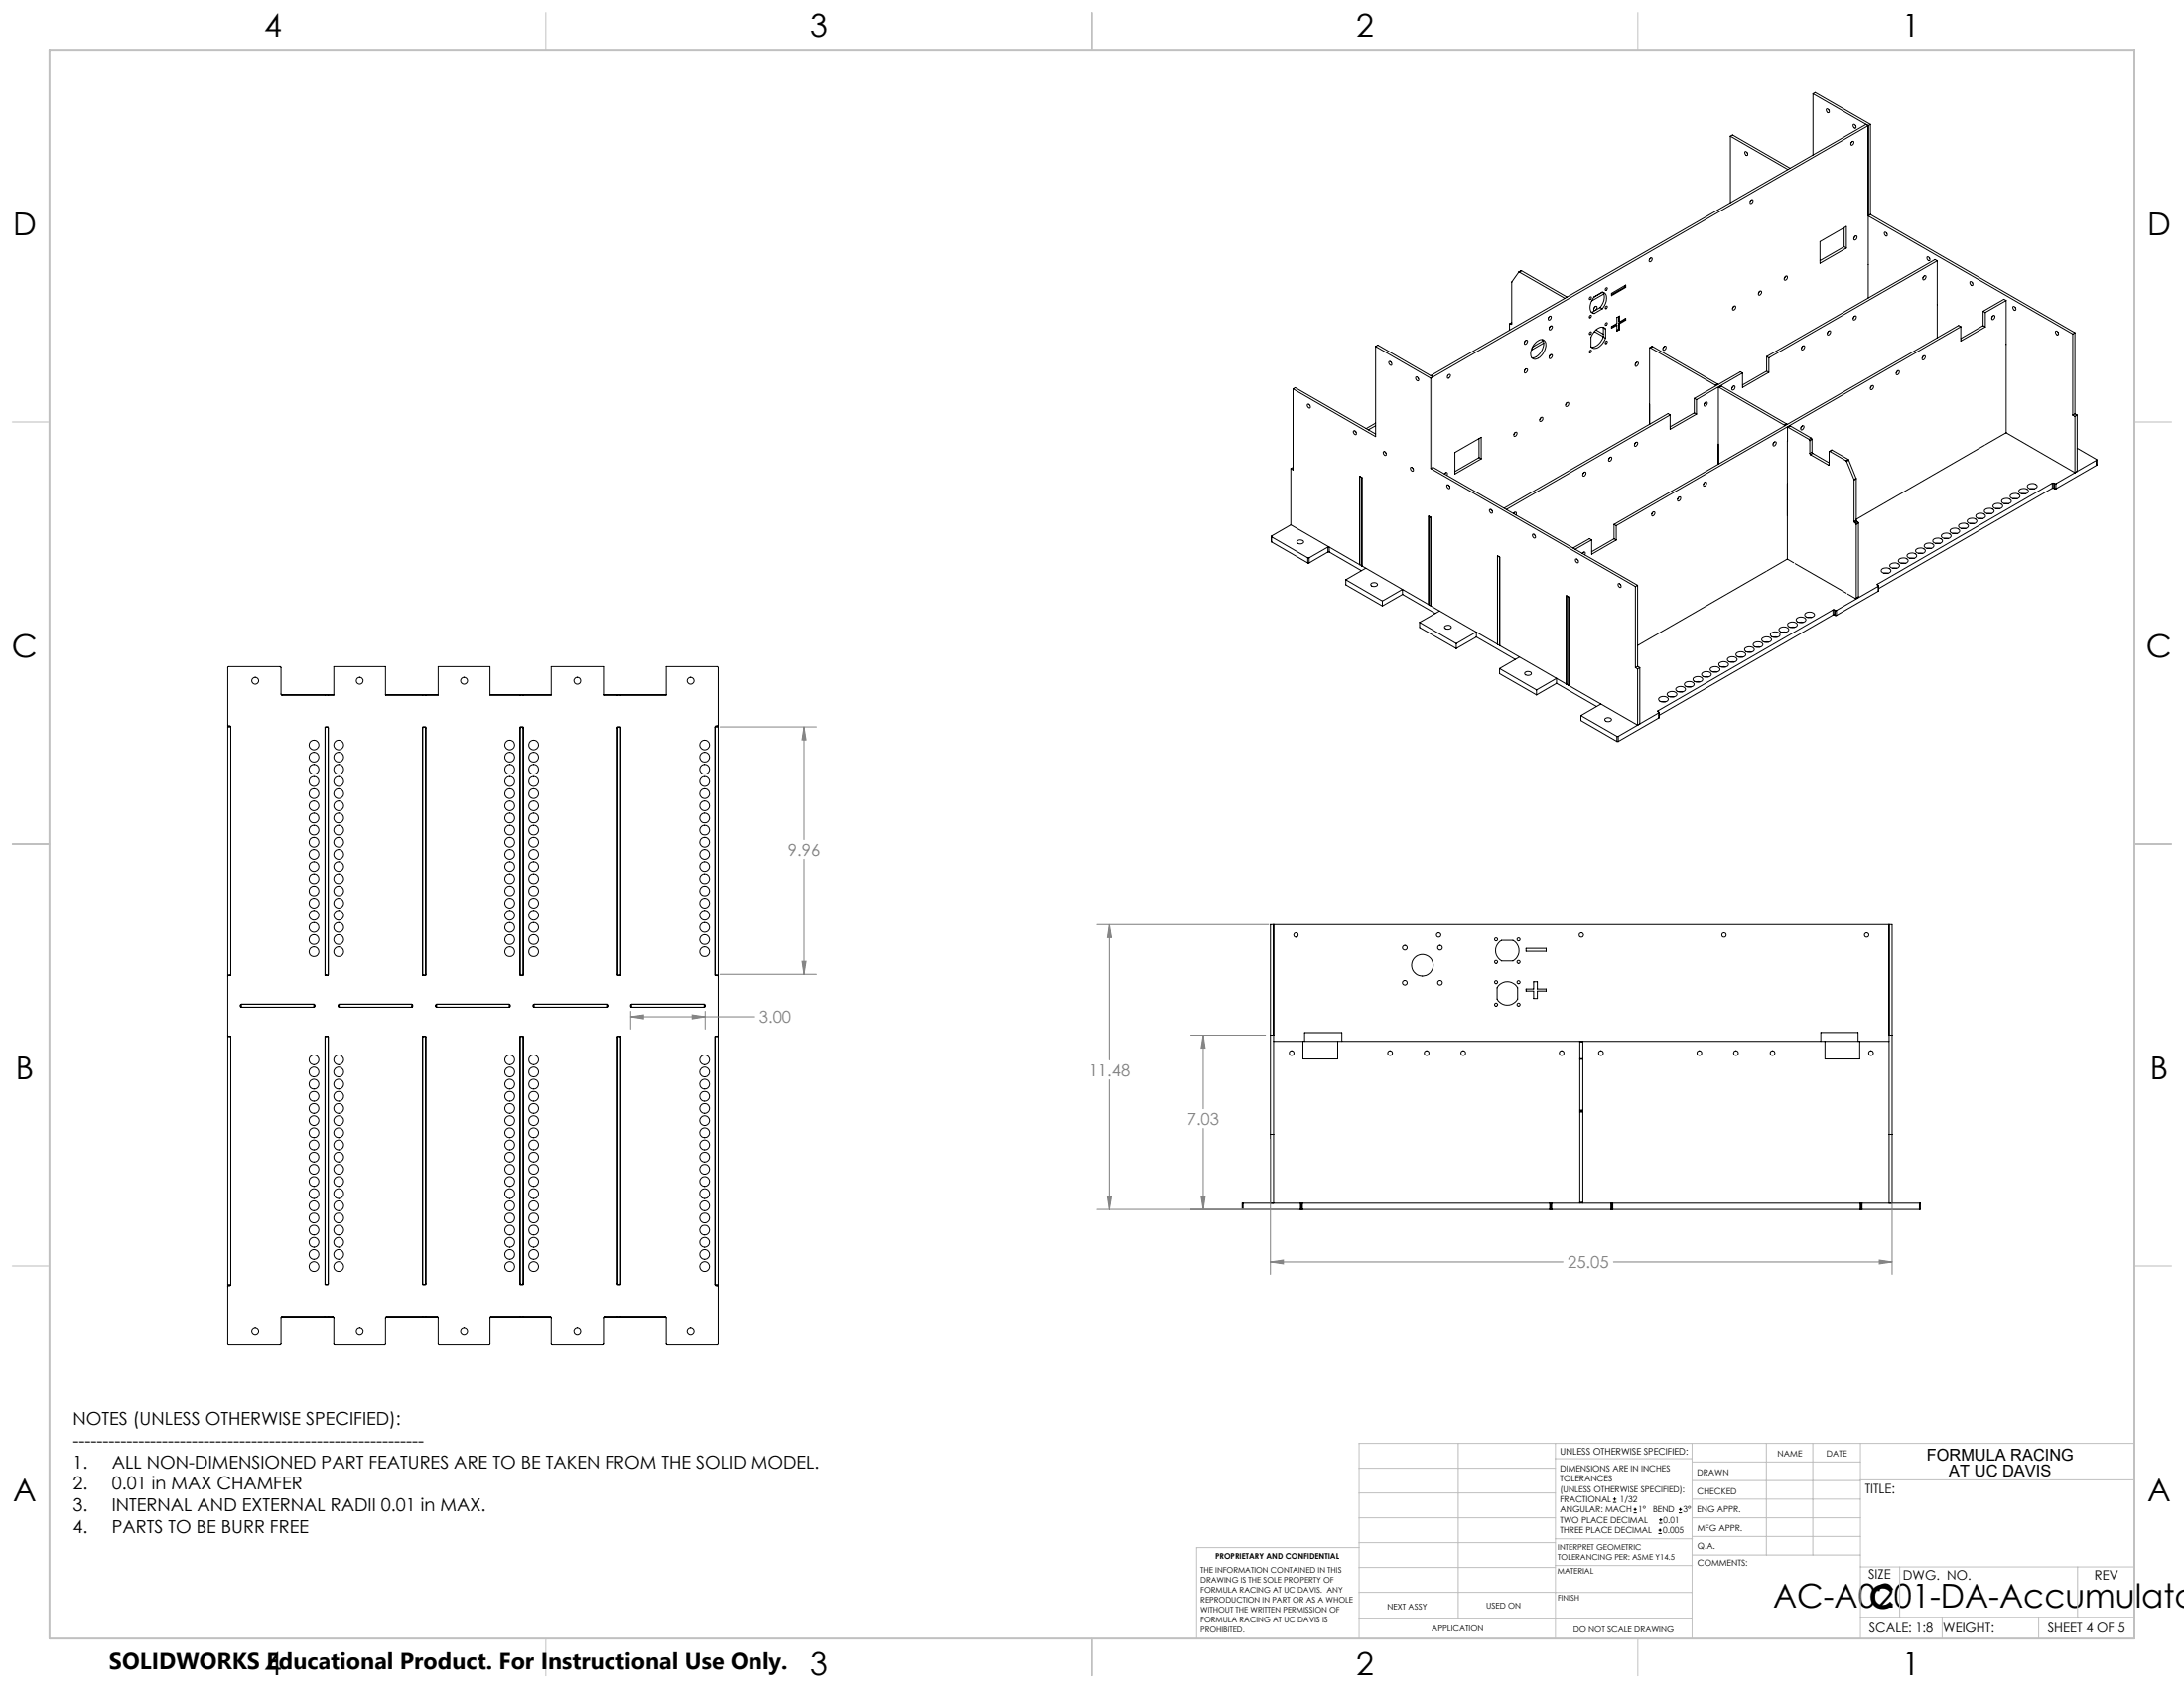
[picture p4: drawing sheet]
<svg xmlns="http://www.w3.org/2000/svg" width="559mm" height="432mm" viewBox="0 0 559 432" stroke-linecap="round" stroke-linejoin="round" font-family="sans-serif">
<g fill="none" stroke="#000" stroke-width=".25">
<path d="M442.7 34.9l14.7 8.5M442.7 34.9v17M442.7 34.9l.6-.4 14.7 8.5M446.5 38.8a.56 .56 0 0 1 .6 .3 .56 .56 0 0 1-.2 .7l-.4-.4zM447 39.1l.1 .1M463.9 24l14.1 8.1M463.9 24v15.7M463.9 24l.5-.3 14.2 8.1M467.4 27.9a.5 .5 0 0 1 .6 .3 .5 .5 0 0 1-.4 .6l-.3-.5zM467.9 28.2h.1M473.7 36.5h-.1M473.8 36.3l.3-.1a.52 .52 0 0 1 .1 .6 .52 .52 0 0 1-.6 .2z"/>
<path d="M474.2 31.8a.56 .56 0 0 1 .6 .4 .56 .56 0 0 1-.1 .6l-.6-.5zM474.8 32.1v.1M478 32.1v44.1M478 32.1l-111.4 64.3M478 32.1l-.6-.3-111.3 64.3 .5 .3M478.6 31.8l-.6 .3M478.6 31.8v23.1M447.9 51.4h.1M448 51.2l.3-.2a.54 .54 0 0 1 .1 .7 .54 .54 0 0 1-.6 .3zM471.8 58.2v4.9M478.6 54.9l-.6 .3 52.3 30.2M478.6 54.9l52.3 30.2"/>
<path d="M482.2 59.4a.56 .56 0 0 1 .6 .3 .56 .56 0 0 1-.2 .7l-.4-.4zM482.7 59.7l.1 .1M388.6 69.6l-1.8 2.5v10.7M388.6 69.6h.1M388.7 69.6l11.7 6.7M389.3 69.3l-.7 .3M389.3 69.3l11.6 6.7M389.3 69.3l-.6 .3M406.9 76l.1-.1a.37 .37 0 0 1 .1 .5 .37 .37 0 0 1-.5 .2zM407.2 79.8l.2 .1M407.4 79.9l.5 .3M408 78.5l-.2 .4"/>
<path d="M408.2 78.4a.49 .49 0 0 1 .5 .5 .49 .49 0 0 1-.5 .5h-.3l-.1-.3zM409.4 78.7l.6 .3M409.4 78.7l-2 1.2M410 79a3.2 3.2 0 0 0 .6-4.1l-.6-.2a4.2 4.2 0 0 0-2.9 2.6 2.1 2.1 0 0 0 .5 2.8l.3 .1M410 79l-2.1 1.2M410.1 74.8a3.4 3.4 0 0 1-.7 3.9M410.2 74.9l-.2-.1-2.2 1.2M410.4 75.2l-3.2 1.8M410.9 73.7l.2-.1a.35 .35 0 0 1 .1 .4 .35 .35 0 0 1-.5 .2zM410.9 78.4l.2-.1a.35 .35 0 0 1 .1 .4 .35 .35 0 0 1-.5 .2zM412.3 75l3.7-2.1v.6l-3.7 2.1zM415.7 73.1v.3"/>
<path d="M415.7 73.4l-3.4 2M415.7 73.4l.3 .1M422.1 66.3h-.1M422.2 66.1l.3-.1a.52 .52 0 0 1 .1 .7 .52 .52 0 0 1-.6 .2zM443.5 78.5l-.2 .3M443.5 78.4l.4-.2a.56 .56 0 0 1 .1 .8 .56 .56 0 0 1-.7 .2zM450.1 74.6l.4-.2a.55 .55 0 0 1 .1 .7 .55 .55 0 0 1-.7 .3zM450.1 74.6l-.2 .4M456.7 70.8l-.2 .4M456.9 70.7a.49 .49 0 0 1 .5 .5 .49 .49 0 0 1-.5 .4l-.3 .1-.1-.3zM465.7 61.8l6.7-3.9v5.6l-6.7 3.8zM471.8 63.1l.6 .4"/>
<path d="M471.8 63.1l-6.1 3.6M474.6 60.5l.3-.2a.56 .56 0 0 1 .1 .7 .56 .56 0 0 1-.7 .3zM474.6 60.5l-.3 .4M492.2 70.7l.3-.2a.57 .57 0 0 1 .2 .7 .57 .57 0 0 1-.7 .3zM492.2 70.7l-.2 .4M493.1 65.7a.59 .59 0 0 1 .6 .4 .59 .59 0 0 1-.2 .6l-.4-.3zM493.7 66v.1M495.7 66.7v19.7M495.7 66.7l-43.1 24.8M495.7 66.7l-.6-.3-43.1 24.8M504 72.1a.54 .54 0 0 1 .7 .3 .54 .54 0 0 1-.2 .7l-.4-.4zM504.6 72.4h.1"/>
<path d="M507.4 79.6l.6 .3M507.4 79.6v3.7M508 79.9v3.7M513.3 76.9v33.8M513.3 76.9l-5.3 3M513.3 76.9l-.6-.3-5.3 3M515 78.5a.54 .54 0 0 1 .7 .2 .54 .54 0 0 1-.2 .7l-.4-.3zM515.7 78.7h.1M330.8 99.5v20.7l-.5-.3M330.8 99.5l.6-.3 20.6 11.8M352 88.6v23.1l-21.2-12.2M352 88.6l14.1 8.2"/>
<path d="M352 88.6l.5-.3 14.1 8.1M355.4 92.6a.52 .52 0 0 1 .6 .2 .52 .52 0 0 1-.1 .7l-.5-.6zM356 92.7v.1M362.3 96.4a.61 .61 0 0 1 .6 .4 .61 .61 0 0 1-.1 .6l-.5-.3zM362.9 96.7v.1M366.1 96.8v23M366.6 96.4l-.5 .4M366.6 96.4v23.1M370.5 96.1h-.1M370.6 95.9l.3-.2a.54 .54 0 0 1 .1 .7 .54 .54 0 0 1-.7 .3zM386.4 82.8h-.2v1.7M386.4 82.8l.2 .1"/>
<path d="M386.8 82.8l-.2 .1M386.8 82.5l-.5 .3M386.8 82.6l-.4 .2M390.2 94.5l.4-.2a.55 .55 0 0 1 .1 .7 .55 .55 0 0 1-.7 .3zM390.2 87.2l.4-.2a.55 .55 0 0 1 .1 .7 .55 .55 0 0 1-.7 .2zM390.2 87.2l-.2 .4M390.2 94.5l-.2 .4M393.1 87.5a1.34 1.34 0 0 1 1.3-.7 1.34 1.34 0 0 1 1.1 1 3.8 3.8 0 0 1-2.9 4.1 1.59 1.59 0 0 1-.8-2.4l.6-1.3zM394.7 86.9a3.6 3.6 0 0 1-2.7 4.7l-.1-.1M394.8 87.2l-2.7 1.6M395 87.7l-3 1.7v-.5M396.2 81.2h.1"/>
<path d="M396.4 81l.3-.1a.54 .54 0 0 1 .1 .6 .54 .54 0 0 1-.7 .3zM396.6 90.8l.3-.1a.55 .55 0 0 1 .2 .7 .55 .55 0 0 1-.7 .2zM396.6 83.5l.3-.2a.55 .55 0 0 1 .2 .7 .55 .55 0 0 1-.7 .3zM396.6 83.5l-.2 .4M396.6 90.9l-.2 .3M406.8 85l.2-.1a.31 .31 0 0 1 .1 .4 .31 .31 0 0 1-.5 .1zM406.9 89.6h.1a.31 .31 0 0 1 .1 .4 .31 .31 0 0 1-.5 .1zM406.9 80.6h.1a.37 .37 0 0 1 .1 .5 .37 .37 0 0 1-.5 .1zM408 84.8l2.2 1.3M408.4 84.4l1.8 1.1M410.1 83.7l.1 .1M410.2 86.2a3.4 3.4 0 0 1-3 2.6"/>
<path d="M410.2 83.8l.6 .3M410.2 86.2l.6 .3M410.2 83.8v2.4M410.8 82.8l.3-.3a.37 .37 0 0 1 .1 .5 .37 .37 0 0 1-.5 .1zM410.8 87.5l.3-.3a.33 .33 0 0 1 .1 .5 .33 .33 0 0 1-.5 0zM410.8 84.1a1.68 1.68 0 0 0-2.6 .4l-1.1 1.8v2.4a1.68 1.68 0 0 0 2.6-.4l1.1-1.8M410.8 84.1v2.4M413.7 83.2v1.5l.7-.4M413.7 83.2l-.2-.2-1.2 .7M414.2 81v1.2l.2 .1M414.2 82.7v1.5M414.2 84.2l-.5 .3"/>
<path d="M414.2 84.2l.2 .1M414.2 82.7l.2 .1M414.4 82.3v-1.5l-.7 .4v1.5l-1.4 .8v.5l1.4-.8M414.4 82.8v1.5M415.7 81.6v.1M415.7 81.7l-1.5 1M415.7 81.7l.3 .2M416 81.9l-1.6 .9M416 81.9v-.5l-1.6 .9M418.6 92.8l.3-.2a.55 .55 0 0 1 .2 .7 .55 .55 0 0 1-.7 .3zM418.6 92.8l-.2 .4M422.2 88.9h-.1v19.6"/>
<path d="M422.2 88.9l16.8 9.7M422.8 88.6l-.7 .3M422.8 88.6l16.7 9.6M422.8 88.6l-.6 .3M425.7 88.7l-.2 .4M425.7 88.7l.2-.1a.49 .49 0 0 1 .5 .5 .49 .49 0 0 1-.5 .5h-.3l-.1-.3zM439 98.6l.1 .1M439.5 98.2l.1 .2M439.5 98.2l-.5 .4M440.3 98.8h.1M440.4 98.8l-.7 .3M440.4 98.8l16.7 9.6"/>
<path d="M443.3 98.9l-.2 .4M443.4 98.9l.3-.2a.56 .56 0 0 1 .1 .7 .56 .56 0 0 1-.7 .3zM445.8 95.4l-11.7 6.8M445.8 95.4l-.5-.3-11.8 6.8M452 94.9l.6 .3M452 94.9l-6.2 3.6M452 91.2l.6 .3M452 91.2v3.7M452.6 95.2l-6.8 3.9v-3.7M452.6 91.5v3.7M461.2 88.6l.3-.2a.57 .57 0 0 1 .1 .7 .57 .57 0 0 1-.7 .3zM461.2 88.6l-.3 .4"/>
<path d="M467.8 84.8l.3-.2a.58 .58 0 0 1 .1 .7 .58 .58 0 0 1-.7 .3zM467.8 84.8l-.2 .4M474.4 81l.3-.2a.56 .56 0 0 1 .2 .7 .56 .56 0 0 1-.7 .2zM474.4 81l-.2 .4M478.8 98.8l.3-.2a.55 .55 0 0 1 .2 .7 .55 .55 0 0 1-.7 .3zM478.8 98.8l-.2 .4M485.4 95l-.2 .4M485.4 95l.3-.2a.56 .56 0 0 1 .2 .7 .56 .56 0 0 1-.7 .2zM492 91.2l.4-.2a.57 .57 0 0 1 .1 .7 .57 .57 0 0 1-.7 .2zM492 91.2l-.2 .3M501.7 83.6l-88.2 50.9M501.7 83.6v3.6l6.3-3.6"/>
<path d="M501.7 83.6l-.6-.3-88.1 50.9M507.4 83.3l.6 .3M507.4 83.3l-5.7 3.3M509.8 80.9l.4-.2a.55 .55 0 0 1 .1 .7 .55 .55 0 0 1-.7 .2zM509.8 80.9l-.2 .3M525.9 84.8a.54 .54 0 0 1 .7 .2 .54 .54 0 0 1-.1 .7l-.5-.4zM526.6 85v.1M530.3 85.4v20.8M530.9 85.1v20.8M530.9 85.1l-.6 .3M330.3 119.9v14.4M330.8 119.6l-.5 .3"/>
<path d="M334.5 103.5a.52 .52 0 0 1 .7 .2 .52 .52 0 0 1-.2 .7l-.4-.3zM335.1 103.7l.1 .1M346.4 110.2a.56 .56 0 0 1 .6 .3 .56 .56 0 0 1-.2 .7l-.5-.5zM346.9 110.5l.1 .1M352 108.9l-1.9 1.1M352 108.2l-2.5 1.4M353.9 115.6a.53 .53 0 0 1 .7 .3 .53 .53 0 0 1-.2 .6l-.4-.3zM354.6 115.8v.1M361 119.5a.59 .59 0 0 1 .5 .4 .59 .59 0 0 1-.1 .6l-.4-.3zM361.5 119.8l.1 .1M366.1 119.8l52.3 30.2M366.6 119.5l-.5 .3"/>
<path d="M366.6 119.5l52.4 30.2M372.3 115.7l6.7-3.8v5.5l-6.7 3.8zM378.4 117.1l.6 .3M378.4 117.1l-6.1 3.5M378.4 112.2v4.9M387.6 110.7l.3-.1a.57 .57 0 0 1 .1 .7 .57 .57 0 0 1-.6 .2zM387.6 110.7l-.2 .4M394.2 106.9l-.2 .4M394.3 106.8a.49 .49 0 0 1 .5 .5 .49 .49 0 0 1-.5 .5h-.2l-.2-.3zM400.8 103.1l.2-.1a.49 .49 0 0 1 .5 .5 .49 .49 0 0 1-.5 .5h-.4l-.1-.3zM400.8 103.1l-.2 .4M411.8 117.1l-.2 .4"/>
<path d="M411.8 117.1l.4-.2a.56 .56 0 0 1 .1 .7 .56 .56 0 0 1-.7 .3zM418.4 113.3l.3-.2a.55 .55 0 0 1 .2 .7 .55 .55 0 0 1-.7 .3zM418.4 113.3l-.2 .4M427.3 106.2l-41.9 24.2M427.3 106.2l-.5-.4-42 24.2M433.5 105.6l.6 .3M433.5 105.6l-6.2 3.6M433.5 101.9l.6 .3M433.5 101.9v3.7M434.1 105.9l-6.8 3.9v-3.6M434.1 102.2v3.7M436.2 103l.4-.2a.57 .57 0 0 1 .1 .7 .57 .57 0 0 1-.7 .3z"/>
<path d="M436.2 103l-.2 .4M453.9 113.2l.3-.2a.56 .56 0 0 1 .1 .7 .56 .56 0 0 1-.7 .2zM453.9 113.2l-.2 .4M456.6 108.8l-16.9-9.7v19.6M456.6 108.8l.1 .1M457.1 108.4l.2 .2M457.1 108.4l-.5 .4M457.3 112.9h.1M457.5 109.3l-.2 .1v33.6M457.5 109.3l5.4 3.1M458.1 109l-.7 .3M458.1 109l-.6 .3"/>
<path d="M458.1 109l5.3 3.1M461 109.1l.3-.2a.57 .57 0 0 1 .1 .7 .57 .57 0 0 1-.6 .3zM461 109.1l-.2 .4M462.9 112.4l.2 .3M463.1 116l.1 .3M463.1 112.7v3.3M463.2 116.3l4.6 2.7M463.4 112.1l.2 .3M463.4 112.1l-.5 .3M463.6 115.7l.2 .3M463.6 112.4l-.5 .3M463.6 115.7l-.5 .3"/>
<path d="M463.6 112.4v3.3M463.8 116l-.6 .3M463.8 116l4.2 2.4M468 118.9l-.2 .1M468.2 115.5l-.2 .1v3.3M468.2 115.5l4.1 2.4M468.7 115.1l-.6 .4M468.7 115.1l-.5 .4M468.7 115.1l4.2 2.4M472.3 117.9l.2 .1M472.5 118l1.9 4.7M472.9 117.5l.1 .2"/>
<path d="M472.9 117.5l-.6 .4M473 117.7l-.5 .3M473 117.7l1.9 4.6M507.9 113.8l-33 19.1M513.3 110.7l17.6 10.2M513.3 110.7l-5.3 3M530.3 106.2l.6 .3M530.9 106.5v14.4M530.9 105.9l-.6 .3M530.9 105.9l.6 .3M531.5 114.7l4.9 2.8v.2M531.5 106.2v14.4l-.6 .3"/>
<path d="M531.5 106.2l-.6 .3M536.4 117.7l-10.4 6M536.4 117.7v1.3M536.4 119l-10.4 6M536.5 117.6l-.1 1.4M325.3 137.2v1.4M325.3 137.3l9.3 5.4M325.3 138.6l9.3 5.4M325.3 137.3v1.3M330.3 134.3l-5 2.8v.2M330.3 134.3l17.6 10.2v-22.7l.6 .4v22.6l17 9.9M331.9 138.4a1.08 1.08 0 0 1 1.7 .2 .95 .95 0 0 1-.9 .5 .95 .95 0 0 1-.9-.6z"/>
<path d="M339.8 139.9l-4.8 2.8M339.8 139.9v1.3M340 139.9h-.2M340.1 139.9v1.3M347.9 121.8l.5 .4v22.6l-.5-.4zM369.7 121l-.1 .2 .6-.3v.7M370.3 124a.59 .59 0 0 1 .6 .4 .59 .59 0 0 1-.2 .6l-.5-.5zM370.8 124.3l.1 .1M381.1 130.4a.52 .52 0 0 1 .7 .2 .52 .52 0 0 1-.2 .7l-.5-.5zM381.7 130.6l.1 .1M387.2 131.4l.6-.4 .2 .3-.2 .5M387.4 131.2l-.1 .2"/>
<path d="M392.2 136.7a.58 .58 0 0 1 .6 .3 .58 .58 0 0 1-.2 .7l-.4-.4zM392.7 136.9l.1 .1M405.2 120.9l.3-.2a.55 .55 0 0 1 .2 .7 .55 .55 0 0 1-.7 .3zM405.2 120.9l-.2 .4M407.2 138.1l-4.2 2.4M407.2 138.1v3.7l6.3-3.7M407.2 138.1l-.5-.3-4.2 2.4M413 137.8l.5 .3M413 137.8l-5.8 3.3M413 134.2l.5 .3M413 134.2v3.6M413.5 134.5v3.6"/>
<path d="M422.8 131.1l.4-.2a.55 .55 0 0 1 .1 .7 .55 .55 0 0 1-.7 .3zM422.8 131.1l-.2 .4M429.4 127.3l-.2 .4M429.5 127.3l.1-.2a.49 .49 0 0 1 .5 .5 .49 .49 0 0 1-.5 .5l-.3 .1-.1-.3zM436.1 123.5l.3-.2a.57 .57 0 0 1 .1 .7 .57 .57 0 0 1-.6 .2zM436.1 123.5l-.2 .3M474.4 122.7v.1M474.4 133.4l.2 .3M474.4 122.8v10.6M474.6 133.7l.2 .1M474.8 133.8l.1 .3M474.9 122.3v.1"/>
<path d="M474.9 122.3l-.5 .4M474.9 133.1l.2 .3M474.9 122.4v10.7M474.9 134.1v18.9M474.9 122.4l-.5 .4M474.9 133.1l-.5 .3M475.1 133.4l-.5 .3M475.1 133.4l.2 .1M475.3 133.5l.2 .3M475.3 133.5l-.5 .3M475.5 133.8l-.6 .3M475.5 133.8v18.9"/>
<path d="M492.4 139.3a1.49 1.49 0 0 1 2.4 .4 1.5 1.5 0 0 1-2.5 0zM494.6 138a1.49 1.49 0 0 1 2.4 .4 1.47 1.47 0 0 1-2.5 0zM495.2 139h1.1M496.8 136.8a1.52 1.52 0 0 1 2.4 .3 1.51 1.51 0 0 1-2.5 .1zM497.4 137.7h1.1M499 135.5a1.49 1.49 0 0 1 2.4 .4 1.47 1.47 0 0 1-2.5 0zM499.6 136.5h1.1M501.2 134.2a1.52 1.52 0 0 1 2.4 .4 1.51 1.51 0 0 1-2.5 0zM501.8 135.2h1.1M503.4 133a1.49 1.49 0 0 1 2.4 .3 1.5 1.5 0 0 1-2.5 0zM504 133.9h1.1M505.6 131.7a1.49 1.49 0 0 1 2.4 .3 1.47 1.47 0 0 1-2.5 .1z"/>
<path d="M506.2 132.6h1.1M507.8 130.4a1.52 1.52 0 0 1 2.4 .4 1.51 1.51 0 0 1-2.5 0zM508.4 131.4h1.1M510 129.2a1.49 1.49 0 0 1 2.4 .3 1.5 1.5 0 0 1-2.5 0zM510.6 130.1h1.1M512.2 127.9a1.49 1.49 0 0 1 2.4 .3 1.47 1.47 0 0 1-2.5 .1zM512.8 128.8h1.1M514.4 126.6a1.52 1.52 0 0 1 2.4 .4 1.51 1.51 0 0 1-2.5 0zM515 127.6h1.1M516.6 125.3a1.49 1.49 0 0 1 2.4 .4 1.47 1.47 0 0 1-2.5 0zM517.2 126.3h1.1M518.8 124.1a1.52 1.52 0 0 1 2.4 .3 1.51 1.51 0 0 1-2.5 .1z"/>
<path d="M519.4 125h1.1M525.1 123.6h.4M525.1 124.9h.4M525.1 123.6l-44.7 25.8M525.1 123.6v1.3M525.1 124.9l-44.4 25.7M525.5 123.6l.2 .1M525.5 123.6v1.3M525.5 124.9l.2 .1M525.7 123.7h.3M525.7 125h.3M525.7 123.7v1.3"/>
<path d="M526 123.7v1.3M334.6 142.7h.4M334.6 144h.4M334.6 142.7v1.3M335 142.7v1.3M339.8 141.2h.3M339.8 141.2l-4.8 2.8M340.1 141.2l8.2 4.8M344.3 148.3l9.4 5.4M344.3 148.3v1.3l9.4 5.4M348.4 144.7v.1M349.5 145.3l-5.2 3"/>
<path d="M350.8 149.3a1.02 1.02 0 0 1 1.7 .3 .97 .97 0 0 1-.9 .4 .97 .97 0 0 1-.9-.6zM353.7 153.7v1.3M358.8 152v-1.2l-5.1 2.9M358.8 152l8.4 4.9M358.8 152l-5.1 3M363.2 159.2l9.4 5.4M363.2 159.2v1.3l9.4 5.4M365.5 154.7v-22.7l.6 .4v22.6M365.5 154.7l.6 .3M366.1 155l17.1 9.8M368.3 156.3l-5.1 2.9M403.2 143a.56 .56 0 0 1 .6 .4 .56 .56 0 0 1-.2 .6l-.4-.3z"/>
<path d="M403.8 143.3v.1M404.9 141.6l.6-.4 .1 .3-.1 .4M405 141.4l-.1 .2M414.1 149.3a.65 .65 0 0 1 .6 1 .67 .67 0 0 1-.6-1zM414.7 149.6h.1M418.4 150v20.8M419 149.7v20.8M419 149.7l-.6 .3M451.9 146.2l-32.9 18.9M457.3 143l-5.2 3M457.3 143l1.6 1M457.6 159.4a1.41 1.41 0 0 1 2.2 .5 1.46 1.46 0 0 1-2.4-.1z"/>
<path d="M459.3 144.2l13.1 7.5M459.8 158.2a1.38 1.38 0 0 1 2.2 .5 1.46 1.46 0 0 1-2.4-.2zM460.3 159.2h1.1M462 156.9a1.41 1.41 0 0 1 2.3 .5 1.54 1.54 0 0 1-2.5-.2zM462.5 157.9h1.1M469 156h.3M469 157.3h.3M469 156l-44.8 25.8M469 156v1.3M469 157.3l-44.5 25.7M469.3 156l.2 .1M469.3 156v1.3"/>
<path d="M469.3 157.3l.2 .1M469.5 156.1h.4M469.5 157.4h.4M469.5 156.1v1.3M469.9 156.1v1.3M472.8 151.9l2 1.2 .1-.1M475.5 152.7l-.6 .4M475.5 152.7l-.6 .3M480.4 149.4v.2M480.4 149.6l.2 .2v.2M480.6 150l-10.7 6.1M480.6 150v1.2"/>
<path d="M480.6 151.2l-10.7 6.2M480.7 149.9l-.1 1.3M481.4 145.7a1.49 1.49 0 0 1 2.4 .3 1.47 1.47 0 0 1-2.5 0zM482 146.6h1.1M483.6 144.4a1.52 1.52 0 0 1 2.4 .3 1.51 1.51 0 0 1-2.5 .1zM484.2 145.3h1.1M485.8 143.1a1.49 1.49 0 0 1 2.4 .4 1.5 1.5 0 0 1-2.5 0zM486.4 144.1h1.1M488 141.9a1.49 1.49 0 0 1 2.4 .3 1.47 1.47 0 0 1-2.5 0zM488.6 142.8h1.1M490.2 140.6a1.52 1.52 0 0 1 2.4 .3 1.51 1.51 0 0 1-2.5 .1zM490.8 141.5h1.1"/>
<path d="M493 140.3h1.1M72 177.8h13.4M83.1 177.8h.1M83.2 177.8h.1M84 177.8h.1M98.6 177.8h13.5M108.1 177.8h.1M108.9 177.8h.1M125.4 177.8h15.6M133.1 177.8h.1M133.9 177.8h.1M154.4 177.8h16.1"/>
<path d="M158 177.8h.1M158.8 177.8h.1M369.7 160.2a.92 .92 0 0 1 .9-.3 .92 .92 0 0 1 .7 .7 1.02 1.02 0 0 1-1.7-.3zM372.6 164.6v1.3M377.7 161.7l-5.1 2.9M377.8 162.9l9.9 5.8M377.8 161.7v1.2M377.8 162.9l-5.2 3M383.2 164.8v-22.6l.5 .3v22.6M383.2 164.8l.5 .3M383.7 171l9.4 5.5M383.7 171v1.3l9.4 5.5"/>
<path d="M383.7 165.1l17.1 9.9M388.8 168.1l-5.1 2.9M390.2 172a1.08 1.08 0 0 1 1.6 .3 .95 .95 0 0 1-.9 .5 .95 .95 0 0 1-.8-.6zM393.1 176.5v1.3M398.3 174.8v-1.3l-5.2 3M398.3 174.8l10.2 5.9M398.3 174.8l-5.2 3M400.8 175v-22.6l.6 .3v22.6M400.8 175l.6 .3M401.4 175.3l17.6 10.2M418.4 170.8l.6 .3M419 171.1v14.4"/>
<path d="M419 170.5l-.6 .3M419 170.5l.6 .3M419.6 170.8l-.6 .3M419.6 170.8v14.4l-.6 .3M424.6 178.5a1.38 1.38 0 0 1 2.2 .5 1.46 1.46 0 0 1-2.4-.2zM425.1 179.5h1.1M426.8 177.2a1.41 1.41 0 0 1 2.2 .5 1.49 1.49 0 0 1-2.5-.1zM427.2 178.2h1.1M428.8 176.1a1.58 1.58 0 0 1 2.4 .1 1.36 1.36 0 0 1-1.2 .9 1.36 1.36 0 0 1-1.2-.8zM429.5 177h1.1M431.2 174.7a1.65 1.65 0 0 1 2.3 .3 1.38 1.38 0 0 1-1.3 .8 1.38 1.38 0 0 1-1.2-.8zM431.7 175.7h1.1"/>
<path d="M433.4 173.4a1.41 1.41 0 0 1 2.2 .5 1.46 1.46 0 0 1-2.4-.2zM433.8 174.4h1.1M435.6 172.1a1.38 1.38 0 0 1 2.2 .5 1.46 1.46 0 0 1-2.4-.1zM436.1 173.1h1.1M437.8 170.9a1.41 1.41 0 0 1 2.3 .5 1.49 1.49 0 0 1-2.5-.2zM438.3 171.9h1M439.9 169.6a1.41 1.41 0 0 1 2.3 .5 1.46 1.46 0 0 1-2.4-.2zM440.4 170.6h1.2M442.2 168.3a1.38 1.38 0 0 1 2.2 .5 1.46 1.46 0 0 1-2.4-.1zM442.7 169.3h1.1M444.4 167a1.41 1.41 0 0 1 2.3 .6 1.49 1.49 0 0 1-2.6-.2zM444.9 168.1h1"/>
<path d="M446.5 165.8a1.41 1.41 0 0 1 2.3 .5 1.46 1.46 0 0 1-2.4-.2zM447.1 166.8h1.1M448.8 164.5a1.38 1.38 0 0 1 2.2 .5 1.46 1.46 0 0 1-2.4-.1zM449.3 165.5h1.1M451 163.2a1.41 1.41 0 0 1 2.2 .6 1.49 1.49 0 0 1-2.5-.2zM451.4 164.3h1.1M453 162.1a1.58 1.58 0 0 1 2.4 .2 1.36 1.36 0 0 1-1.2 .8 1.36 1.36 0 0 1-1.2-.8zM453.7 163h1.1M455.4 160.7a1.41 1.41 0 0 1 2.3 .5 1.49 1.49 0 0 1-2.5-.2zM455.9 161.7h1.1M458 160.4h1.2M58.3 185.5l.1 .2h.5l.2 .2v63.6h-.8"/>
<path d="M58.3 186h.8M83.1 186h.9v63.5h-.9zM83.5 186l-.3 .2v63l.3 .3M83.7 186l.3 .2v63.1l-.3 .2M108.1 186h.8v63.5h-.8zM108.4 186l-.3 .2M108.7 186l.2 .2M133.1 186h.8v63.5h-.8zM133.3 186l-.2 .2M133.6 186l.3 .2M158 186h.8v63.5h-.8zM158.3 186l-.3 .2"/>
<path d="M158.6 186l.2 .2M183 186h.8M183.8 185.5l-.8 .4v63.6h.8M404.5 183.1l9.2 5.2M404.5 183.1v1.2l9.2 5.4M409.6 180.1l-5.1 3M410.7 183.8a1.08 1.08 0 0 1 1.6 .3 .95 .95 0 0 1-.9 .5 .95 .95 0 0 1-.8-.6zM413.7 188.3h.4M413.7 189.7h.4M413.7 188.3v1.4M414.1 188.3v1.4M424.2 181.8v.2"/>
<path d="M424.2 182l.3 .2-.1 .2M424.4 182.4l-10.3 5.9M424.4 182.4v1.3M424.4 183.7l-10.3 6M424.5 182.3l-.1 1.4M325.9 236.5v71.3M483.3 236.5v71.3M58.5 249.5l-.2 .2M59.1 249.2l-.3 .3M61.8 256.9l-.3 .2 .1 .5 .2 .1M61.8 256.9h18.5M61.8 257.7h18.5"/>
<path d="M61.8 256.9v.8M80.3 256.9l.2 .1v.5l-.2 .2M80.3 256.9v.8M86.8 256.9l-.3 .2v.4l.3 .2M86.8 256.9h18.5M86.8 257.7h18.5M86.8 256.9v.8M105.3 256.9l.3 .1v.5l-.3 .2M105.3 256.9v.8M108.1 249.2l.3 .3M108.9 249.2l-.2 .3M111.7 256.9l-.2 .2v.4l.2 .2"/>
<path d="M111.7 256.9h18.6M111.7 257.7h18.6M111.7 256.9v.8M130.3 256.9l.2 .2v.4l-.2 .2M130.3 256.9v.8M133.1 249.2l.2 .3M133.9 249.2l-.3 .3M136.7 256.9l-.3 .1v.5l.3 .2M136.7 256.9h18.5M136.7 257.7h18.5M136.7 256.9v.8M155.2 256.9l.3 .2v.4l-.3 .2"/>
<path d="M155.2 256.9v.8M158 249.2l.3 .3M158.8 249.2l-.2 .3M161.6 256.9l-.2 .1v.5l.2 .2M161.6 256.9v.8M161.6 256.9h18.6M161.6 257.7h18.6M180.2 256.9l.2 .2v.4l-.2 .2M180.2 256.9v.8M183 249.2l.2 .3M183.5 249.5l.3 .2M383.3 252.2a3 3 0 0 1 5 .5v2.9a3 3 0 0 1-5.3 0v-2.9z"/>
<path d="M383.8 240.8l.4-.2h2.9a3 3 0 0 1 0 5.2h-2.9a3 3 0 0 1-.4-5zM390.5 253h1.9v-1.9h.9v1.9h2.3v.5h-2.3v1.9h-.9v-1.9h-1.9zM390.5 242.6h5.1v.7h-5.1zM58.3 265.1h.8v63.6l-.7 .2-.1 .2M58.3 264.9l.2 .2M58.8 265.1l.3 .3M83.1 265.1h.9v63.5h-.9zM83.5 265.1l-.3 .3v63l.3 .2M83.7 265.1l.3 .2v63.1l-.3 .2M108.1 265.1h.8v63.5h-.8zM108.4 265.1l-.3 .3M108.7 265.1l.2 .3"/>
<path d="M133.1 265.1h.8v63.5h-.8zM133.3 265.1l-.2 .3M133.6 265.1l.3 .3M158 265.1h.8v63.5h-.8zM158.3 265.1l-.3 .3M158.6 265.1l.2 .3M183.2 265.1l-.2 .3M183.8 264.9l-.3 .2M183.8 265.1h-.8v63.6l.6 .2 .2 .2M325 264.8h.9M325.9 266.4h157.4M333.4 266.4v4.5h8.9v-4.5"/>
<path d="M333.8 266.4v-2.2h9.5v2.2M404.2 270.8v.2M404.2 266.4v.1M404.2 266.5v4.3M404.2 271v13M404.2 271h.8M404.2 270.8h.8M404.2 266.5h.8M405 270.8v.2M405 266.4v.1M405 266.5v4.3M405 271v13"/>
<path d="M465.9 266.4v-2.3h9.5v2.3M466.9 266.4v4.5h8.9v-4.5M483.3 264.8h.8M325 290.2h.9M404.2 284.2v.3M404.2 284v.2M404.2 284.5h.8M404.2 284.5v23.1M404.2 284.2h.8M404.2 284h.8M405 284.2v.3M405 284v.2"/>
<path d="M405 284.5v23.1M483.3 290.2h.8M318.1 307.8h-.3v1.6h.3M318.1 307.8h14.6M318.1 309.4h14.6M318.1 307.8v1.6M325 307.8v-71.3h159.1v71.3M332.7 309.4h.3M332.7 307.8h.3M332.7 307.8v1.6M333 309.4h.2M333 307.8h.2"/>
<path d="M333 307.8v1.6M333.2 307.8h63.3M333.2 309.4h63.3M333.2 307.8v1.6M396.5 309.4h.3M396.5 307.8h.3M396.5 307.8v1.6M396.8 309.4h.2M396.8 307.8h.2M396.8 307.8v1.6M397 307.8h15.2M397 309.4h15.2"/>
<path d="M397 307.8v1.6M404.2 307.6v.2M404.2 307.6h.8M405 307.6v.2M412.2 309.4h.2M412.2 307.8h.2M412.2 307.8v1.6M412.4 309.4h.2M412.4 307.8h.2M412.4 307.8v1.6M412.6 307.8h63.3M412.6 309.4h63.3"/>
<path d="M412.6 307.8v1.6M475.9 309.4h.3M475.9 307.8h.3M475.9 307.8v1.6M476.2 309.4h.2M476.2 307.8h.2M476.2 307.8v1.6M476.4 307.8h14.7M476.4 309.4h14.7M476.4 307.8v1.6M491.1 307.8h.2v1.6h-.2M491.1 307.8v1.6"/>
<path d="M58.3 328.6h.8M72 336.8h13.3M72.1 336.8l-.2 .1-.1 7.1-13.3 .1-.2-.2v-173.2l.1-.2 13.4 .1 .1 7 .2 .2h13.3v-7.3h13.2v7.3h13.5v-7.3h13.3v7.3h15.6v-7.3h13.4v7.3h16.1v-7.3h13.1l.1 .2v173.2l-.1 .2-13-.1-.1-7.1-.3-.1M83.1 336.8h.1M83.2 336.8h.1M84 336.8h.1M85.2 336.8l.2 .2v6.9l.2 .2 12.9-.1 .1-7 .3-.2M98.8 336.8h13.2M108.1 328.4l.3 .2M108.1 336.8h.1M108.9 328.4l-.2 .2M108.9 336.8h.1"/>
<path d="M111.9 336.8l.2 .1v7l.2 .2 13-.1 .1-7.1 .2-.1M125.5 336.8h15.4M133.1 328.4l.2 .2M133.1 336.8h.1M133.9 328.4l-.3 .2M133.9 336.8h.1M140.8 336.8l.2 .1v7l.3 .2 13-.1 .1-7.1 .3-.1M154.5 336.8h15.9M158 328.4l.3 .2M158 336.8h.1M158.8 328.4l-.2 .2M158.8 336.8h.1"/>
<path d="M183 328.6h.8M412.7 384.3h.9M412.7 383.5h.9M413.1 383.1v.8M418 387h.8M418 386.2h.8M418.4 385.7v.9M424.3 392.3h.9M424.3 391.4h.9M424.5 389.6h.8M424.5 388.8h.8M424.7 391v.9"/>
<path d="M424.9 388.4v.8M429.5 387h.9M429.5 386.2h.9M429.9 385.7v.9"/>
<circle cx="65.3" cy="174.1" r=".88"/>
<circle cx="92" cy="174.1" r=".88"/>
<circle cx="118.8" cy="174.1" r=".88"/>
<circle cx="147.7" cy="174.1" r=".88"/>
<circle cx="176.7" cy="174.1" r=".88"/>
<circle cx="80.3" cy="196.8" r="1.26"/>
<circle cx="80.3" cy="199.9" r="1.26"/>
<circle cx="80.3" cy="193.7" r="1.26"/>
<circle cx="80.3" cy="190.6" r="1.25"/>
<circle cx="86.7" cy="199.9" r="1.25"/>
<circle cx="86.7" cy="196.8" r="1.25"/>
<circle cx="86.7" cy="193.7" r="1.25"/>
<circle cx="86.7" cy="190.6" r="1.24"/>
<circle cx="130.4" cy="199.9" r="1.25"/>
<circle cx="130.4" cy="196.8" r="1.25"/>
<circle cx="130.4" cy="193.7" r="1.25"/>
<circle cx="130.4" cy="190.6" r="1.24"/>
<circle cx="136.5" cy="196.8" r="1.26"/>
<circle cx="136.5" cy="199.9" r="1.26"/>
<circle cx="136.5" cy="193.7" r="1.26"/>
<circle cx="136.5" cy="190.6" r="1.25"/>
<circle cx="180.3" cy="199.9" r="1.25"/>
<circle cx="180.3" cy="196.8" r="1.25"/>
<circle cx="180.3" cy="193.7" r="1.25"/>
<circle cx="180.3" cy="190.6" r="1.24"/>
<circle cx="80.3" cy="212.4" r="1.26"/>
<circle cx="80.3" cy="209.3" r="1.26"/>
<circle cx="80.3" cy="215.5" r="1.26"/>
<circle cx="80.3" cy="203" r="1.26"/>
<circle cx="80.3" cy="218.6" r="1.26"/>
<circle cx="80.3" cy="206.1" r="1.25"/>
<circle cx="86.7" cy="212.3" r="1.25"/>
<circle cx="86.7" cy="209.2" r="1.25"/>
<circle cx="86.7" cy="215.5" r="1.25"/>
<circle cx="86.7" cy="203" r="1.25"/>
<circle cx="86.7" cy="218.6" r="1.25"/>
<circle cx="86.7" cy="206.1" r="1.24"/>
<circle cx="130.4" cy="212.3" r="1.25"/>
<circle cx="130.4" cy="209.2" r="1.25"/>
<circle cx="130.4" cy="215.5" r="1.25"/>
<circle cx="130.4" cy="203" r="1.25"/>
<circle cx="130.4" cy="218.6" r="1.25"/>
<circle cx="130.4" cy="206.1" r="1.24"/>
<circle cx="136.5" cy="212.4" r="1.26"/>
<circle cx="136.5" cy="209.3" r="1.26"/>
<circle cx="136.5" cy="215.5" r="1.26"/>
<circle cx="136.5" cy="203" r="1.26"/>
<circle cx="136.5" cy="218.6" r="1.26"/>
<circle cx="136.5" cy="206.1" r="1.25"/>
<circle cx="180.3" cy="212.3" r="1.25"/>
<circle cx="180.3" cy="215.5" r="1.25"/>
<circle cx="180.3" cy="209.2" r="1.25"/>
<circle cx="180.3" cy="203" r="1.25"/>
<circle cx="180.3" cy="218.6" r="1.25"/>
<circle cx="180.3" cy="206.1" r="1.24"/>
<circle cx="80.3" cy="231" r="1.26"/>
<circle cx="80.3" cy="224.8" r="1.26"/>
<circle cx="80.3" cy="227.9" r="1.26"/>
<circle cx="80.3" cy="234.1" r="1.26"/>
<circle cx="80.3" cy="221.7" r="1.25"/>
<circle cx="80.3" cy="237.3" r="1.25"/>
<circle cx="86.7" cy="231" r="1.25"/>
<circle cx="86.7" cy="224.8" r="1.25"/>
<circle cx="86.7" cy="227.9" r="1.25"/>
<circle cx="86.7" cy="234.1" r="1.25"/>
<circle cx="86.7" cy="221.7" r="1.24"/>
<circle cx="86.7" cy="237.2" r="1.24"/>
<circle cx="130.4" cy="224.8" r="1.25"/>
<circle cx="130.4" cy="231" r="1.25"/>
<circle cx="130.4" cy="227.9" r="1.25"/>
<circle cx="130.4" cy="234.1" r="1.25"/>
<circle cx="130.4" cy="237.2" r="1.24"/>
<circle cx="130.4" cy="221.7" r="1.24"/>
<circle cx="136.5" cy="224.8" r="1.26"/>
<circle cx="136.5" cy="231" r="1.26"/>
<circle cx="136.5" cy="227.9" r="1.26"/>
<circle cx="136.5" cy="234.1" r="1.26"/>
<circle cx="136.5" cy="221.7" r="1.25"/>
<circle cx="136.5" cy="237.3" r="1.25"/>
<circle cx="180.3" cy="224.8" r="1.25"/>
<circle cx="180.3" cy="231" r="1.25"/>
<circle cx="180.3" cy="227.9" r="1.25"/>
<circle cx="180.3" cy="234.1" r="1.25"/>
<circle cx="180.3" cy="237.2" r="1.24"/>
<circle cx="180.3" cy="221.7" r="1.24"/>
<circle cx="331.6" cy="239.2" r=".56"/>
<circle cx="368.1" cy="239.2" r=".57"/>
<circle cx="404.6" cy="239.2" r=".57"/>
<circle cx="441.1" cy="239.2" r=".57"/>
<circle cx="477.6" cy="239.2" r=".57"/>
<circle cx="80.3" cy="240.4" r="1.26"/>
<circle cx="80.3" cy="243.5" r="1.26"/>
<circle cx="86.7" cy="243.5" r="1.25"/>
<circle cx="86.7" cy="240.4" r="1.25"/>
<circle cx="130.4" cy="240.4" r="1.25"/>
<circle cx="130.4" cy="243.5" r="1.25"/>
<circle cx="136.5" cy="240.4" r="1.26"/>
<circle cx="136.5" cy="243.5" r="1.26"/>
<circle cx="180.3" cy="240.4" r="1.25"/>
<circle cx="180.3" cy="243.5" r="1.25"/>
<circle cx="359.4" cy="251.4" r=".6"/>
<circle cx="359.5" cy="242.4" r=".6"/>
<circle cx="363.9" cy="246.9" r="2.76"/>
<circle cx="368.4" cy="251.4" r=".59"/>
<circle cx="368.4" cy="242.4" r=".6"/>
<circle cx="382.8" cy="246.1" r=".39"/>
<circle cx="382.8" cy="240.3" r=".39"/>
<circle cx="382.8" cy="257" r=".38"/>
<circle cx="382.8" cy="251.3" r=".38"/>
<circle cx="388.5" cy="240.3" r=".39"/>
<circle cx="388.5" cy="246.1" r=".39"/>
<circle cx="388.6" cy="257" r=".38"/>
<circle cx="388.6" cy="251.3" r=".38"/>
<circle cx="80.3" cy="271.1" r="1.25"/>
<circle cx="80.3" cy="274.2" r="1.25"/>
<circle cx="80.3" cy="277.3" r="1.25"/>
<circle cx="86.6" cy="271.1" r="1.25"/>
<circle cx="86.6" cy="274.2" r="1.25"/>
<circle cx="86.7" cy="277.3" r="1.25"/>
<circle cx="130.4" cy="274.2" r="1.26"/>
<circle cx="130.4" cy="271.1" r="1.26"/>
<circle cx="130.4" cy="277.3" r="1.26"/>
<circle cx="136.5" cy="271.1" r="1.25"/>
<circle cx="136.5" cy="274.2" r="1.25"/>
<circle cx="136.5" cy="277.3" r="1.25"/>
<circle cx="180.3" cy="271.1" r="1.25"/>
<circle cx="180.3" cy="274.2" r="1.25"/>
<circle cx="180.3" cy="277.3" r="1.25"/>
<circle cx="330.5" cy="269.4" r=".6"/>
<circle cx="355.7" cy="269.4" r=".6"/>
<circle cx="365" cy="269.4" r=".6"/>
<circle cx="374.4" cy="269.4" r=".6"/>
<circle cx="399.6" cy="269.4" r=".6"/>
<circle cx="409.6" cy="269.4" r=".6"/>
<circle cx="434.8" cy="269.4" r=".6"/>
<circle cx="444.2" cy="269.4" r=".6"/>
<circle cx="453.5" cy="269.4" r=".6"/>
<circle cx="478.7" cy="269.4" r=".6"/>
<circle cx="80.3" cy="289.8" r="1.25"/>
<circle cx="80.3" cy="286.7" r="1.25"/>
<circle cx="80.3" cy="280.4" r="1.25"/>
<circle cx="80.3" cy="299.1" r="1.25"/>
<circle cx="80.3" cy="292.9" r="1.25"/>
<circle cx="80.3" cy="296" r="1.25"/>
<circle cx="80.3" cy="283.6" r="1.25"/>
<circle cx="86.6" cy="289.8" r="1.25"/>
<circle cx="86.6" cy="286.7" r="1.25"/>
<circle cx="86.7" cy="280.4" r="1.25"/>
<circle cx="86.7" cy="299.1" r="1.25"/>
<circle cx="86.7" cy="292.9" r="1.25"/>
<circle cx="86.7" cy="296" r="1.25"/>
<circle cx="86.7" cy="283.6" r="1.25"/>
<circle cx="130.4" cy="289.8" r="1.26"/>
<circle cx="130.4" cy="286.7" r="1.26"/>
<circle cx="130.4" cy="280.4" r="1.26"/>
<circle cx="130.4" cy="299.1" r="1.26"/>
<circle cx="130.4" cy="292.9" r="1.26"/>
<circle cx="130.4" cy="296" r="1.26"/>
<circle cx="130.4" cy="283.5" r="1.26"/>
<circle cx="136.5" cy="289.8" r="1.25"/>
<circle cx="136.5" cy="286.7" r="1.25"/>
<circle cx="136.5" cy="280.4" r="1.25"/>
<circle cx="136.5" cy="299.1" r="1.25"/>
<circle cx="136.5" cy="292.9" r="1.25"/>
<circle cx="136.5" cy="296" r="1.25"/>
<circle cx="136.5" cy="283.6" r="1.25"/>
<circle cx="180.3" cy="289.8" r="1.25"/>
<circle cx="180.3" cy="286.7" r="1.25"/>
<circle cx="180.3" cy="280.4" r="1.25"/>
<circle cx="180.3" cy="299.1" r="1.25"/>
<circle cx="180.3" cy="292.9" r="1.25"/>
<circle cx="180.3" cy="296" r="1.25"/>
<circle cx="180.3" cy="283.6" r="1.25"/>
<circle cx="80.3" cy="302.2" r="1.25"/>
<circle cx="80.3" cy="317.8" r="1.25"/>
<circle cx="80.3" cy="305.3" r="1.25"/>
<circle cx="80.3" cy="311.6" r="1.25"/>
<circle cx="80.3" cy="308.5" r="1.25"/>
<circle cx="80.3" cy="314.7" r="1.25"/>
<circle cx="86.6" cy="302.2" r="1.25"/>
<circle cx="86.6" cy="317.8" r="1.25"/>
<circle cx="86.6" cy="305.3" r="1.25"/>
<circle cx="86.7" cy="311.6" r="1.25"/>
<circle cx="86.7" cy="308.5" r="1.25"/>
<circle cx="86.7" cy="314.7" r="1.25"/>
<circle cx="130.4" cy="302.2" r="1.26"/>
<circle cx="130.4" cy="317.8" r="1.26"/>
<circle cx="130.4" cy="305.3" r="1.26"/>
<circle cx="130.4" cy="311.6" r="1.26"/>
<circle cx="130.4" cy="308.4" r="1.26"/>
<circle cx="130.4" cy="314.7" r="1.26"/>
<circle cx="136.5" cy="302.2" r="1.25"/>
<circle cx="136.5" cy="317.8" r="1.25"/>
<circle cx="136.5" cy="305.3" r="1.25"/>
<circle cx="136.5" cy="311.6" r="1.25"/>
<circle cx="136.5" cy="308.5" r="1.25"/>
<circle cx="136.5" cy="314.7" r="1.25"/>
<circle cx="180.3" cy="302.2" r="1.25"/>
<circle cx="180.3" cy="317.8" r="1.25"/>
<circle cx="180.3" cy="305.3" r="1.25"/>
<circle cx="180.3" cy="311.6" r="1.25"/>
<circle cx="180.3" cy="308.5" r="1.25"/>
<circle cx="180.3" cy="314.7" r="1.25"/>
<circle cx="80.3" cy="320.9" r="1.25"/>
<circle cx="80.3" cy="324" r="1.25"/>
<circle cx="86.6" cy="320.9" r="1.25"/>
<circle cx="86.7" cy="324" r="1.25"/>
<circle cx="130.4" cy="320.9" r="1.26"/>
<circle cx="130.4" cy="324" r="1.26"/>
<circle cx="136.5" cy="320.9" r="1.25"/>
<circle cx="136.5" cy="324" r="1.25"/>
<circle cx="180.3" cy="320.9" r="1.25"/>
<circle cx="180.3" cy="324" r="1.25"/>
<circle cx="65.3" cy="340.4" r=".88"/>
<circle cx="92" cy="340.4" r=".88"/>
<circle cx="118.8" cy="340.4" r=".88"/>
<circle cx="147.7" cy="340.4" r=".88"/>
<circle cx="176.7" cy="340.4" r=".88"/>
</g>
<g fill="none" stroke="#808080" stroke-width=".25">
<path d="M184.2 185.9h24.7M205.7 185.9l.6 3.4h-1.1zM205.7 185.9v28.9M205.7 219.8v29.4M280.6 236.5h44M283.8 236.5v34.6M283.8 236.5l.5 3.4h-1zM161.4 258.7v4.6M177.1 259.6l3.3 .5-3.3 .5zM180.4 258.7v4.6M184.2 249.2h24.7M205.2 245.9h1.1l-.6 3.3z"/>
<path d="M161.4 260.1l3.2-.5v1zM161.4 260.1h31.7M283.8 276.2v33.2M304.7 264.8h19.1M307.8 264.8l.5 3.3h-1zM307.8 264.8v18.8M307.8 288.7v20.7M325 291.5v34.5M484.1 291.5v34.5M280.6 309.4h51.4M283.3 306.1h1l-.5 3.3zM307.3 306.1h1l-.5 3.3z"/>
<path d="M325 322.8l3.4-.5v1zM325 322.8h74.9M412.8 322.8h71.3M480.8 322.3l3.3 .5-3.3 .5z"/>
</g>
<g fill="none" stroke="#c0c0c0" stroke-width=".25">
<path d="M139.7 3.2v9.5M279.4 3.2v9.5M419.1 3.2v9.5M3.1 107.9h9.6M546.1 107.9h9.5M3.1 215.9h9.6M546.1 215.9h9.5M3.1 323.8h9.6M546.1 323.8h9.5M347.7 375.6h50.3M373.1 369.2v44.9M398 369.2v49.9"/>
<path d="M398 373.1h34.9M432.9 369.2v49.9M432.9 378.7h43.1M432.9 374h43.1M451.9 369.2v28.6M463.8 369.2v28.6M476 369.2v49.9M476 378.6h70.1M546.1 369.2h-198.4v49.9M347.7 394.6h50.3M347.7 388.3h50.3M347.7 381.9h50.3"/>
<path d="M347.7 395.9h-41.6v23.2M398 393.6h35M432.9 383.5h43.1M432.9 388.3h43.1M432.9 393h43.1M433 397.8h43M139.7 419.1v9.6M279.4 419.1v9.6M347.7 414.1h85.2M347.7 401h50.3M347.7 407.3h50.3M398 407.4h34.9"/>
<path d="M398 400.5h35M419.1 419.1v9.6M476 413.7h70.1M476 400.8h70.1M486.1 400.8v12.9M496.9 413.7v5.4M521.6 413.7v5.4M531.6 400.8v12.9"/>
</g>
<path d="M12.7 12.7h533.4v406.4h-533.4z" fill="none" stroke="#c0c0c0" stroke-width=".5"/>
<path d="M205.7 185.9l.6 3.4h-1.1zM205.2 245.9h1.1l-.6 3.3zM161.4 260.1l3.2-.5v1zM177.1 259.6l3.3 .5-3.3 .5zM283.8 236.5l.5 3.4h-1zM283.3 306.1h1l-.5 3.3zM307.3 306.1h1l-.5 3.3zM307.8 264.8l.5 3.3h-1zM325 322.8l3.4-.5v1zM480.8 322.3l3.3 .5-3.3 .5z" fill="#808080"/>
<g font-size="8.5">
<text x="453.7" y="411.3">AC-A0201-DA-Accumulato</text>
<text x="478.3" y="411.4">C</text>
</g>
<g font-size="8.1">
<text x="67.6" y="9.3">4</text>
<text x="207.3" y="9.3">3</text>
<text x="347" y="9.3">2</text>
<text x="486.7" y="9.3">1</text>
<text x="3.3" y="60.1">D</text>
<text x="549.4" y="60.1">D</text>
<text x="3" y="168">C</text>
<text x="549.1" y="168">C</text>
<text x="4" y="276">B</text>
<text x="550.1" y="276">B</text>
<text x="3.3" y="383.9">A</text>
<text x="549.4" y="383.9">A</text>
<text x="67.6" y="428.4">4</text>
<text x="207.3" y="428.4">3</text>
<text x="347" y="428.4">2</text>
<text x="486.7" y="428.4">1</text>
</g>
<text font-size="5.9" x="27.9" y="427">SOLIDWORKS Educational Product. For Instructional Use Only.</text>
<g font-size="4.6">
<text x="18.6" y="364.4">NOTES (UNLESS OTHERWISE SPECIFIED):</text>
<text x="18.6" y="370">-----------------------------------------------------------</text>
<text x="18.6" y="375.5">1.</text>
<text x="28.7" y="375.5">ALL NON-DIMENSIONED PART FEATURES ARE TO BE TAKEN FROM THE SOLID MODEL.</text>
<text x="18.6" y="381.1">2.</text>
<text x="28.7" y="381.1">0.01 in MAX CHAMFER</text>
<text x="18.6" y="386.7">3.</text>
<text x="28.7" y="386.7">INTERNAL AND EXTERNAL RADII 0.01 in MAX.</text>
<text x="18.6" y="392.3">4.</text>
<text x="28.7" y="392.3">PARTS TO BE BURR FREE</text>
</g>
<g font-size="4.2" fill="#808080">
<text x="201.7" y="218.9">9.96</text>
<text x="194.3" y="261.7">3.00</text>
<text x="278.6" y="275.3">11.48</text>
<text x="303.7" y="287.7">7.03</text>
<text x="401.1" y="324.4">25.05</text>
</g>
<g font-size="4.2">
<text x="493" y="373.5">FORMULA RACING</text>
<text x="498.7" y="377.8">AT UC DAVIS</text>
</g>
<g font-size="3.4">
<text x="477.2" y="381.9">TITLE:</text>
<text x="478.1" y="404">SIZE</text>
<text x="486.9" y="404">DWG. NO.</text>
<text x="535.9" y="404.1">REV</text>
<text x="478.2" y="417.6">SCALE: 1:8</text>
<text x="497.1" y="417.7">WEIGHT:</text>
<text x="523.9" y="417.6">SHEET 4 OF 5</text>
</g>
<text font-size="2.4" x="399.2" y="372.1">UNLESS OTHERWISE SPECIFIED:</text>
<g font-size="2.2">
<text x="399.2" y="376.4">DIMENSIONS ARE IN INCHES</text>
<text x="434.2" y="377.3">DRAWN</text>
<text x="454.8" y="372.5">NAME</text>
<text x="467.3" y="372.6">DATE</text>
<text x="399.2" y="379">TOLERANCES</text>
<text x="399.2" y="381.7">(UNLESS OTHERWISE SPECIFIED):</text>
<text x="434.3" y="382.2">CHECKED</text>
<text x="399.2" y="389.6">TWO PLACE DECIMAL</text>
<text x="399.2" y="384.3">FRACTIONAL</text>
<text x="399.2" y="387">ANGULAR: MACH</text>
<text x="414.5" y="384.3">1/32</text>
<text x="419.1" y="387">1°</text>
<text x="422.9" y="387">BEND</text>
<text x="425.6" y="389.6">0.01</text>
<text x="430.6" y="387">3°</text>
<text x="434.2" y="386.9">ENG APPR.</text>
<text x="399.2" y="392.3">THREE PLACE DECIMAL</text>
<text x="425.5" y="392.3">0.005</text>
<text x="434.3" y="391.6">MFG APPR.</text>
<text x="434.3" y="396.3">Q.A.</text>
<text x="434.3" y="400.5">COMMENTS:</text>
</g>
<g font-size="2.1">
<text x="354.9" y="411.6">NEXT ASSY</text>
<text x="380.3" y="411.6">USED ON</text>
<text x="366.3" y="417.4">APPLICATION</text>
<text x="402.5" y="417.5">DO NOT SCALE DRAWING</text>
</g>
<g font-size="2">
<text x="310.9" y="398.8">PROPRIETARY AND CONFIDENTIAL</text>
<text x="398.6" y="396.5">INTERPRET GEOMETRIC</text>
<text x="398.6" y="399">TOLERANCING PER: ASME Y14.5</text>
<text x="307.2" y="402.4">THE INFORMATION CONTAINED IN THIS</text>
<text x="307.2" y="404.9">DRAWING IS THE SOLE PROPERTY OF</text>
<text x="307.2" y="407.5">FORMULA RACING AT UC DAVIS. ANY</text>
<text x="398.5" y="402.6">MATERIAL</text>
<text x="307.2" y="410">REPRODUCTION IN PART OR AS A WHOLE</text>
<text x="307.2" y="412.5">WITHOUT THE WRITTEN PERMISSION OF</text>
<text x="398.5" y="409.4">FINISH</text>
<text x="307.2" y="415">FORMULA RACING AT UC DAVIS IS</text>
<text x="307.2" y="417.6">PROHIBITED.</text>
</g>
</svg>
